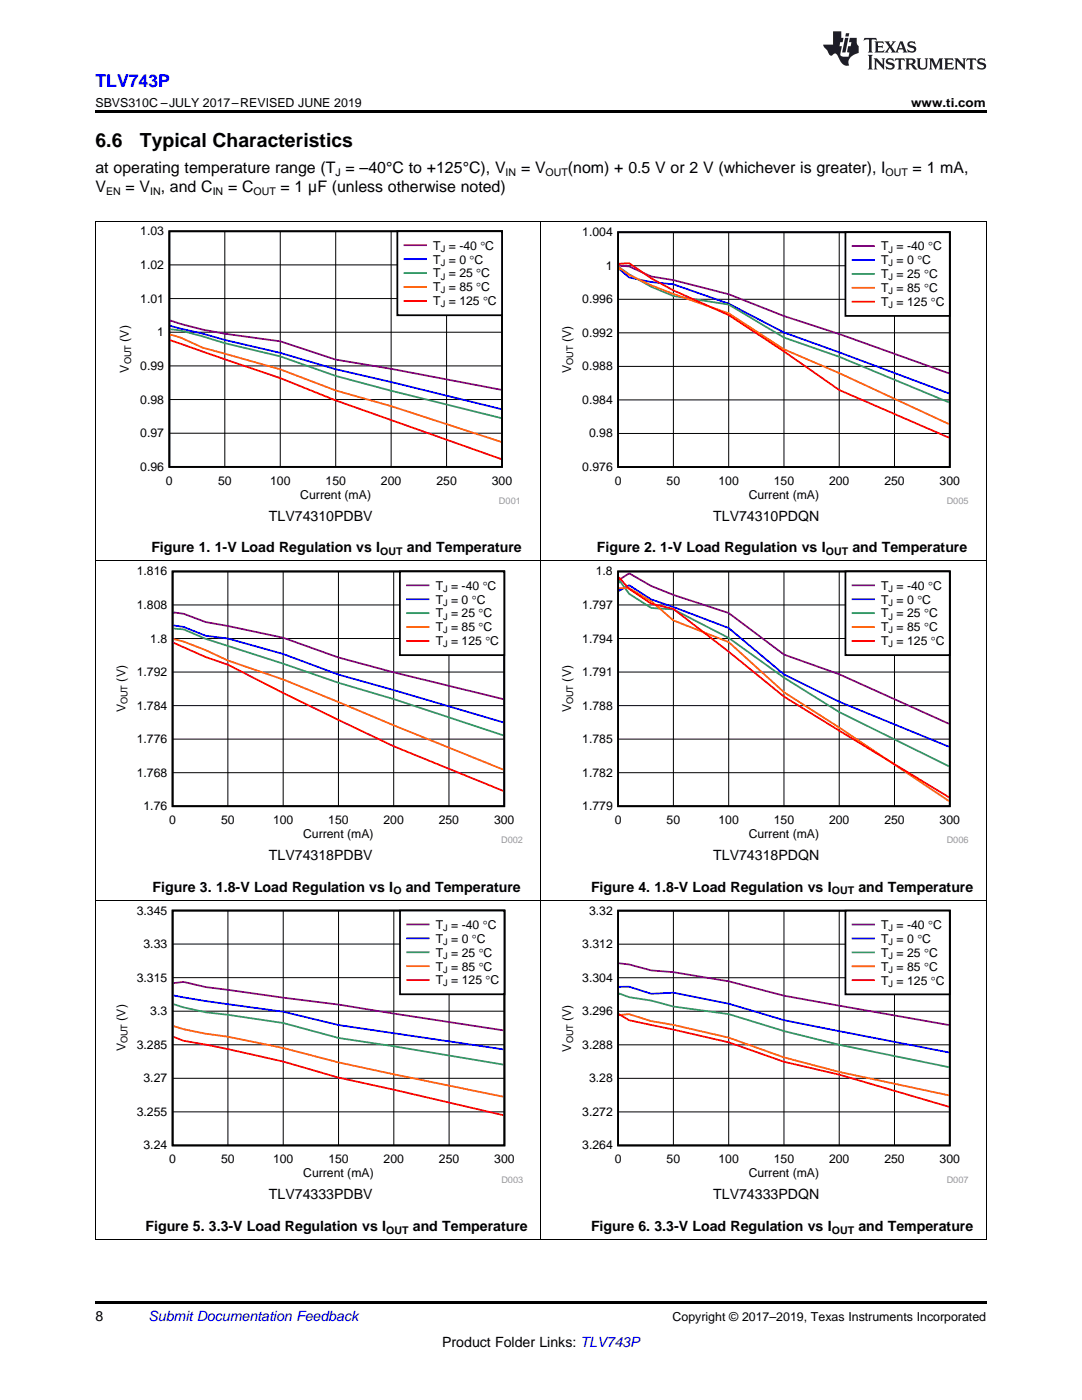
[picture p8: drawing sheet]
<svg xmlns="http://www.w3.org/2000/svg" width="216mm" height="279mm" viewBox="0 0 216 279" stroke-linecap="round" stroke-linejoin="round" font-family="sans-serif">
<path d="M19 259.7h177.8v.5h-177.8z" fill="#000"/>
<path d="M19.1 179.7v67.7M107.9 179.7v67.7M196.8 179.7v67.7M19 247.4h177.8" fill="none" stroke="#000" stroke-width=".2"/>
<path d="M22.7 180.7h81.6v55.3h-81.6z" fill-rule="evenodd" fill="#fff"/>
<path d="M34.4 181.7h66.3v46.9h-66.3z" fill="none" stroke="#000" stroke-width=".35"/>
<path d="M34.4 195.1h66.3M34.4 188.4h66.3M45.5 181.7v46.9M56.5 181.7v46.9M67.6 181.7v46.9M78.6 181.7v46.9M89.6 181.7v46.9M34.4 215.2h66.3M34.4 208.5h66.3M34.4 201.8h66.3M34.4 221.9h66.3" fill="none" stroke="#000" stroke-width=".2"/>
<path d="M34.6 196.3l2-.3 4.5 1 26.5 3.5 32.9 5.1" fill="none" stroke="#800080" stroke-width=".35"/>
<path d="M34.6 198.7h.1a288.1 288.1 0 0 0 21.8 3.2l11.1 2.7 32.9 4.8" fill="none" stroke="#00f" stroke-width=".35"/>
<path d="M34.6 200.4a40.2 40.2 0 0 0 10.9 2.1l11 1.7 11.1 2.9 11 1.7 21.9 3.7" fill="none" stroke="#396" stroke-width=".35"/>
<path d="M34.6 204.8a50.3 50.3 0 0 0 10.9 2.1l11 2.2 11.1 2.9 32.9 6.9" fill="none" stroke="#f60" stroke-width=".35"/>
<path d="M34.6 207l2 .7a238.8 238.8 0 0 1 31 7.4l11 2.4 21.9 5.1" fill="none" stroke="#f00" stroke-width=".35"/>
<path d="M79.8 181.7h20.8v16.7h-20.8z" fill-rule="evenodd" fill="#fff"/>
<path d="M79.8 181.7h20.8v16.7h-20.8z" fill="none" stroke="#000" stroke-width=".35"/>
<path d="M81.2 184.5h4.3" fill="none" stroke="#800080" stroke-width=".35"/>
<path d="M81.2 187.3h4.3" fill="none" stroke="#00f" stroke-width=".35"/>
<path d="M81.2 190h4.3" fill="none" stroke="#396" stroke-width=".35"/>
<path d="M81.2 192.8h4.3" fill="none" stroke="#f60" stroke-width=".35"/>
<path d="M81.2 195.6h4.3" fill="none" stroke="#f00" stroke-width=".35"/>
<path d="M111.6 180.8h81.6v55.2h-81.6z" fill-rule="evenodd" fill="#fff"/>
<path d="M123.3 181.7h66.2v46.9h-66.2z" fill="none" stroke="#000" stroke-width=".35"/>
<path d="M123.3 195.1h66.2M123.3 188.4h66.2M134.4 181.7v46.9M145.4 181.7v46.9M156.4 181.7v46.9M167.5 181.7v46.9M178.5 181.7v46.9M123.3 215.2h66.2M123.3 208.5h66.2M123.3 201.8h66.2M123.3 221.9h66.2" fill="none" stroke="#000" stroke-width=".2"/>
<path d="M123.5 192.3l2 .2 4.5 1.2 4.4 .3 11 1.8 11 2.9 32.9 5.9" fill="none" stroke="#800080" stroke-width=".35"/>
<path d="M123.5 196.9h2l4.5 1.4 4.4-.2 11 2.2 11 3.3 32.9 6.4" fill="none" stroke="#00f" stroke-width=".35"/>
<path d="M123.5 198.5l.1-.2 1.9 .7 4.5 .7 4.4 1.2 11 1.5 11 3.4 11.1 2.7 21.8 4.5" fill="none" stroke="#396" stroke-width=".35"/>
<path d="M123.5 202.5l2-.1 4.5 1.4 4.4 .7 11 2.6 11 3.9 11.1 2.9 21.8 4.7" fill="none" stroke="#f60" stroke-width=".35"/>
<path d="M123.5 202.6l.1-.2 1.9 1.2 19.9 4.4 11 3.9 11.1 2.6 21.8 6.4" fill="none" stroke="#f00" stroke-width=".35"/>
<path d="M168.7 181.7h20.8v16.7h-20.8z" fill-rule="evenodd" fill="#fff"/>
<path d="M168.7 181.7h20.8v16.7h-20.8z" fill="none" stroke="#000" stroke-width=".35"/>
<path d="M170.1 184.5h4.3" fill="none" stroke="#800080" stroke-width=".35"/>
<path d="M170.1 187.3h4.3" fill="none" stroke="#00f" stroke-width=".35"/>
<path d="M170.1 190.1h4.3" fill="none" stroke="#396" stroke-width=".35"/>
<path d="M170.1 192.8h4.3" fill="none" stroke="#f60" stroke-width=".35"/>
<path d="M170.1 195.6h4.3" fill="none" stroke="#f00" stroke-width=".35"/>
<path d="M19.1 112v67.7M107.9 112v67.7M196.8 112v67.7M19 179.7h177.8" fill="none" stroke="#000" stroke-width=".2"/>
<path d="M22.7 113.1h81.6v55.2h-81.6z" fill-rule="evenodd" fill="#fff"/>
<path d="M34.4 114h66.2v46.9h-66.2z" fill="none" stroke="#000" stroke-width=".35"/>
<path d="M45.5 114v46.9M56.5 114v46.9M67.5 114v46.9M78.6 114v46.9M89.6 114v46.9M34.4 134.1h66.2M34.4 127.4h66.2M34.4 120.7h66.2M34.4 154.2h66.2M34.4 147.5h66.2M34.4 140.8h66.2" fill="none" stroke="#000" stroke-width=".2"/>
<path d="M34.6 122.5l.1-.3 1.9 .3 4.5 1.7 4.4 .7 11 2.4 11 3.9 11.1 3 21.8 5.3" fill="none" stroke="#800080" stroke-width=".35"/>
<path d="M34.6 124.8l2 .3 4.5 1.8 4.4 .5 11 3.1 11 4.1 11.1 3.1 21.8 6.5" fill="none" stroke="#00f" stroke-width=".35"/>
<path d="M34.6 125.5l2 .1 4.5 1.9 15.4 4.9 11 3.9 11.1 3.2 21.8 7.3" fill="none" stroke="#396" stroke-width=".35"/>
<path d="M34.6 127.6l2 .4 4.5 1.8 4.4 2 11 3.8 22.1 9.2 21.8 8.8" fill="none" stroke="#f60" stroke-width=".35"/>
<path d="M34.6 128.4l.1-.1 6.4 2.8 4.4 1.6 11 5.6 22.1 10.6 21.8 9" fill="none" stroke="#f00" stroke-width=".35"/>
<path d="M79.8 114h20.8v16.7h-20.8z" fill-rule="evenodd" fill="#fff"/>
<path d="M79.8 114h20.8v16.7h-20.8z" fill="none" stroke="#000" stroke-width=".35"/>
<path d="M81.2 116.8h4.3" fill="none" stroke="#800080" stroke-width=".35"/>
<path d="M81.2 119.6h4.3" fill="none" stroke="#00f" stroke-width=".35"/>
<path d="M81.2 122.4h4.3" fill="none" stroke="#396" stroke-width=".35"/>
<path d="M81.2 125.1h4.3" fill="none" stroke="#f60" stroke-width=".35"/>
<path d="M81.2 127.9h4.3" fill="none" stroke="#f00" stroke-width=".35"/>
<path d="M111.6 113.1h81.6v55.2h-81.6z" fill-rule="evenodd" fill="#fff"/>
<path d="M123.3 114h66.2v46.9h-66.2z" fill="none" stroke="#000" stroke-width=".35"/>
<path d="M134.4 114v46.9M145.4 114v46.9M156.4 114v46.9M167.5 114v46.9M178.5 114v46.9M123.3 134.1h66.2M123.3 127.4h66.2M123.3 120.7h66.2M123.3 154.2h66.2M123.3 147.5h66.2M123.3 140.8h66.2" fill="none" stroke="#000" stroke-width=".2"/>
<path d="M123.5 115.6l.1 .1 1.9-1.3 4.5 2.6 4.4 1.7 11 3.6 11 8.3 11.1 4 21.8 9.8" fill="none" stroke="#800080" stroke-width=".35"/>
<path d="M123.5 117.7l.1 .2 1.9-1.1 4.5 2.8 4.4 1.5 11 4.2 11 9.3 11.1 5.4 21.8 9" fill="none" stroke="#00f" stroke-width=".35"/>
<path d="M123.5 116.4l.1-.6 1.9 2.7 4.5 2.8 4.4 .3 11 5.7 11 7.9 11.1 6.9 21.8 10.8" fill="none" stroke="#396" stroke-width=".35"/>
<path d="M123.5 117.4h2l4.5 2.6 4.4 3.8 11 4.3 11 10 11.1 7.1 21.8 14.7" fill="none" stroke="#f60" stroke-width=".35"/>
<path d="M123.5 115.9l.1-.6 1.9 2.2 4.5 3 4.4 1 11 8.6 11 8.9 32.9 20.1" fill="none" stroke="#f00" stroke-width=".35"/>
<path d="M168.7 114h20.8v16.7h-20.8z" fill-rule="evenodd" fill="#fff"/>
<path d="M168.7 114h20.8v16.7h-20.8z" fill="none" stroke="#000" stroke-width=".35"/>
<path d="M170.1 116.8h4.3" fill="none" stroke="#800080" stroke-width=".35"/>
<path d="M170.1 119.6h4.3" fill="none" stroke="#00f" stroke-width=".35"/>
<path d="M170.1 122.4h4.3" fill="none" stroke="#396" stroke-width=".35"/>
<path d="M170.1 125.1h4.3" fill="none" stroke="#f60" stroke-width=".35"/>
<path d="M170.1 127.9h4.3" fill="none" stroke="#f00" stroke-width=".35"/>
<path d="M19.1 44.3v67.7M107.9 44.3v67.7M196.8 44.3v67.7M19 112h177.8" fill="none" stroke="#000" stroke-width=".2"/>
<path d="M23.4 45.2h80.2v55.4h-80.2z" fill-rule="evenodd" fill="#fff"/>
<path d="M33.8 46.2h66.4v47h-66.4z" fill="none" stroke="#000" stroke-width=".35"/>
<path d="M33.8 59.6h66.4M33.8 52.9h66.4M44.9 46.2v47M55.9 46.2v47M67 46.2v47M78 46.2v47M89.1 46.2v47M33.8 79.7h66.4M33.8 73h66.4M33.8 66.3h66.4M33.8 86.5h66.4" fill="none" stroke="#000" stroke-width=".2"/>
<path d="M34 64.1v-.1l2 .6 4.4 1.2 4.5 .8 11 1.5 11.1 3.7 11 1.8 22 4.2" fill="none" stroke="#800080" stroke-width=".35"/>
<path d="M34 65.1v-.1l6.4 1.6 4.5 1.2 11 2.6 11.1 3.3 11 2.5 22 5.4" fill="none" stroke="#00f" stroke-width=".35"/>
<path d="M34 65.8l2 .1 8.9 2.6 11 2.6 11.1 3.9 11 3 22 5.4" fill="none" stroke="#396" stroke-width=".35"/>
<path d="M34 67v-.2l2 .6 4.4 2 15.5 4.3 11.1 4.2 11 3.2 22 7.1" fill="none" stroke="#f60" stroke-width=".35"/>
<path d="M34 68l2 .6 19.9 6.9 11.1 4.4 33 11.7" fill="none" stroke="#f00" stroke-width=".35"/>
<path d="M79.3 46.2h20.9v16.7h-20.9z" fill-rule="evenodd" fill="#fff"/>
<path d="M79.3 46.2h20.9v16.7h-20.9z" fill="none" stroke="#000" stroke-width=".35"/>
<path d="M80.7 48.9h4.3" fill="none" stroke="#800080" stroke-width=".35"/>
<path d="M80.7 51.7h4.3" fill="none" stroke="#00f" stroke-width=".35"/>
<path d="M80.7 54.5h4.3" fill="none" stroke="#396" stroke-width=".35"/>
<path d="M80.7 57.3h4.3" fill="none" stroke="#f60" stroke-width=".35"/>
<path d="M80.7 60.1h4.3" fill="none" stroke="#f00" stroke-width=".35"/>
<path d="M111.6 45.4h81.6v55.2h-81.6z" fill-rule="evenodd" fill="#fff"/>
<path d="M123.3 46.3h66.2v46.9h-66.2z" fill="none" stroke="#000" stroke-width=".35"/>
<path d="M123.3 59.7h66.2M123.3 53h66.2M134.4 46.3v46.9M145.4 46.3v46.9M156.4 46.3v46.9M167.5 46.3v46.9M178.5 46.3v46.9M123.3 79.8h66.2M123.3 73.1h66.2M123.3 66.4h66.2M123.3 86.5h66.2" fill="none" stroke="#000" stroke-width=".2"/>
<path d="M123.5 52.8l.1 .2 1.9 .2 4.5 2 4.4 .7 11 2.8 11 4.4 11.1 3.6 21.8 7.8" fill="none" stroke="#800080" stroke-width=".35"/>
<path d="M123.5 53.7l2 1.7 4.5 .9 4.4 .4 11 3.9 11 5.8 11.1 3.9 21.8 8.2" fill="none" stroke="#00f" stroke-width=".35"/>
<path d="M123.5 53.7l.1-.4 1.9 1.5 4.5 2.4 4.4 1.9 11 1.7 11 6.6 11.1 3.8 21.8 9.1" fill="none" stroke="#396" stroke-width=".35"/>
<path d="M123.5 53.9l.1-.5 1.9 1.5 4.5 2.1 4.4 1.7 11 3.8 11 7.2 11.1 4.8 21.8 10.1" fill="none" stroke="#f60" stroke-width=".35"/>
<path d="M123.5 53l.1-.4 1.9-.1 4.5 3.1 4.4 2.3 11 5 11 7.2 11.1 7.7 21.8 9.5" fill="none" stroke="#f00" stroke-width=".35"/>
<path d="M168.7 46.3h20.8v16.7h-20.8z" fill-rule="evenodd" fill="#fff"/>
<path d="M168.7 46.3h20.8v16.7h-20.8z" fill="none" stroke="#000" stroke-width=".35"/>
<path d="M170.1 49.1h4.3" fill="none" stroke="#800080" stroke-width=".35"/>
<path d="M170.1 51.9h4.3" fill="none" stroke="#00f" stroke-width=".35"/>
<path d="M170.1 54.7h4.3" fill="none" stroke="#396" stroke-width=".35"/>
<path d="M170.1 57.4h4.3" fill="none" stroke="#f60" stroke-width=".35"/>
<path d="M170.1 60.2h4.3" fill="none" stroke="#f00" stroke-width=".35"/>
<path d="M19 44.3h177.8" fill="none" stroke="#000" stroke-width=".2"/>
<path d="M19 22h177.8v.5h-177.8z" fill="#000"/>
<g fill="#231f20">
<path d="M172.5 7.6l-.1 .5 .4-.2h.6v.1v2.1l-.2 .4h.9l-.2-.4v-2.1l.1-.1h.5l.5 .2-.2-.5zM174.5 8.3l.2 .3v1.5l-.2 .4h1.8l.2-.6a1.04 1.04 0 0 1-1.3 .2v-.7h.6l.3 .2v-.6l-.3 .2h-.6v-.6l.8-.1 .4 .3-.2-.5zM176.5 8.3l.9 1.1-.9 1.1h.8l-.2-.2 .4-.7 .5 .7-.2 .2h1.5l-.2-.2 .2-.4h.9l.1 .4-.2 .2h1l-.3-.3-.7-1.9h-.5l-.9 2-.8-1 .9-1h-.8l.1 .3-.4 .5-.3-.6 .1-.2zM179.7 8.6l.4 1h-.7zM181.3 8.4a.63 .63 0 0 0-.2 .7 .63 .63 0 0 0 .6 .4l.6 .2 .1 .2a.75 .75 0 0 1-.7 .4 .75 .75 0 0 1-.6-.5l.1 .7 .1-.1a1.11 1.11 0 0 0 1.5-.6 1.13 1.13 0 0 0-1.2-.8l-.1-.4a1.04 1.04 0 0 1 1.2 .2l-.2-.5-.2 .1-.4-.2zM173.2 10.9l.2 .4v2.2l-.2 .4h1l-.3-.4v-2.2l.3-.4zM174.3 11.6l.3 .4v1.5l-.3 .4h.8l-.2-.4v-1.3l1.5 1.7v-1.9l.2-.4h-.7l.2 .4v.9l-1.1-1.3zM177 11.8a.62 .62 0 0 0-.2 .7 .62 .62 0 0 0 .6 .4l.6 .1 .1 .3a.76 .76 0 0 1-.7 .3 .76 .76 0 0 1-.7-.4l.2 .7 .1-.1a1.11 1.11 0 0 0 1.5-.6 1.13 1.13 0 0 0-1.2-.8l-.1-.4a1.04 1.04 0 0 1 1.2 .2l-.2-.6-.2 .1-.5-.1zM178.7 11.6l-.2 .6a.61 .61 0 0 1 .8-.3v1.6l-.2 .4h.9l-.2-.4v-1.6a.63 .63 0 0 1 .7 .3l-.1-.6zM180.6 11.6l.3 .4v1.5l-.3 .4h1l-.2-.2-.1-.8 .6 .2a.76 .76 0 0 0 1.2 .7l-1-1a.58 .58 0 0 0 .6-.5 .58 .58 0 0 0-.5-.6zM181.4 11.9h.1a.45 .45 0 0 1 .5 .1 .45 .45 0 0 1 .1 .5l-.8 .2zM182.9 11.6l.2 .2a2.17 2.17 0 0 0 .3 1.9 .99 .99 0 0 0 1.6-.6v-1.1l.2-.4h-.7l.2 .2a1.92 1.92 0 0 1-.2 1.8 .6 .6 0 0 1-.9-.5v-1.1l.2-.4zM185.4 11.6l.2 .4v1.5l-.2 .4h.7l-.2-.4v-1.4l.8 1.8 .8-1.8v1.4l-.2 .4h.9l-.2-.4v-1.5l.2-.4h-.8l-.6 1.5-.6-1.5zM188.4 11.6l.2 .4v1.5l-.2 .4h1.8l.1-.6a1.04 1.04 0 0 1-1.2 .1v-.6h.5l.4 .2v-.6l-.4 .2h-.5v-.7h.8l.3 .3-.1-.6zM190.5 11.6l.2 .4v1.5l-.2 .4h.7l-.2-.4v-1.3l1.5 1.7v-1.9l.2-.4h-.7l.2 .4v.9l-1.1-1.3zM192.9 11.6l-.1 .6a.61 .61 0 0 1 .7-.3l.1 1.6-.3 .4h1l-.3-.4 .1-1.6a.63 .63 0 0 1 .7 .3l-.1-.6zM195.2 11.8a.62 .62 0 0 0-.2 .7 .62 .62 0 0 0 .6 .4l.6 .1 .1 .3a.76 .76 0 0 1-.7 .3 .76 .76 0 0 1-.6-.4l.1 .7 .1-.1a1.11 1.11 0 0 0 1.6-.6 1.13 1.13 0 0 0-1.3-.8l-.1-.4a1.04 1.04 0 0 1 1.2 .2l-.1-.6-.2 .1-.5-.1z"/>
<path d="M166.2 6.3v2.6h-1.9v.4l.8 .9a.91 .91 0 0 0 1 .8 .56 .56 0 0 1 .5-.3 .56 .56 0 0 1 .5 .3l.4 .8a1.53 1.53 0 0 0 1.9 1.2 1.54 1.54 0 0 1 1-2.1l.9-.3v-1.4a1.52 1.52 0 0 1-.4-1.6h-1.3l-.2 .8h.5l-.2 .8h-.5l-.1 1v.2l.4 .1-.2 .8a1.93 1.93 0 0 1-1.6-.3l.3-1.8h-.5l.2-.8h.4l.2-.8h-.4v-1.3zM168.6 7.6l-.6 2.9h.7l.6-2.9zM168.8 6.6l-.1 .7h.6l.2-.7z"/>
</g>
<g font-size="3.9">
<text x="19" y="29.3">6.6</text>
<text x="27.9" y="29.3">Typical Characteristics</text>
</g>
<text font-size="3.5" fill="#00f" x="19" y="17.3">TLV743P</text>
<g font-size="3.2">
<text x="19" y="34.4">at operating temperature range (T = –40°C to +125°C), V</text>
<text x="104" y="34.4">= V</text>
<text x="113.3" y="34.4">(nom) + 0.5 V or 2 V (whichever is greater), I</text>
<text x="182.1" y="34.4">= 1 mA,</text>
<text x="19" y="38.3">V</text>
<text x="25" y="38.3">= V , and C</text>
<text x="45.5" y="38.3">= C</text>
<text x="56" y="38.3">= 1 µF (unless otherwise noted)</text>
</g>
<g font-size="2.8">
<text x="53.7" y="103.9">TLV74310PDBV</text>
<text x="142.3" y="103.9">TLV74310PDQN</text>
<text x="30.2" y="110.2">Figure 1. 1-V Load Regulation vs I</text>
<text x="81.2" y="110.2">and Temperature</text>
<text x="119.1" y="110.2">Figure 2. 1-V Load Regulation vs I</text>
<text x="170.1" y="110.2">and Temperature</text>
<text x="53.7" y="171.6">TLV74318PDBV</text>
<text x="142.3" y="171.6">TLV74318PDQN</text>
<text x="30.4" y="177.9">Figure 3. 1.8-V Load Regulation vs I</text>
<text x="81" y="177.9">and Temperature</text>
<text x="117.9" y="177.9">Figure 4. 1.8-V Load Regulation vs I</text>
<text x="171.3" y="177.9">and Temperature</text>
<text x="53.7" y="239.3">TLV74333PDBV</text>
<text x="142.3" y="239.3">TLV74333PDQN</text>
<text x="29" y="245.6">Figure 5. 3.3-V Load Regulation vs I</text>
<text x="82.4" y="245.6">and Temperature</text>
<text x="117.9" y="245.6">Figure 6. 3.3-V Load Regulation vs I</text>
<text x="171.3" y="245.6">and Temperature</text>
<text x="19" y="263.6">8</text>
<text x="88.2" y="268.9">Product Folder Links: TLV743P</text>
</g>
<text font-size="2.8" fill="#0000c8" x="29.6" y="263.6">Submit Documentation Feedback</text>
<g font-size="2.5">
<text x="19" y="21.4">SBVS310C –JULY 2017–REVISED JUNE 2019</text>
<text x="181.8" y="21.4">www.ti.com</text>
<text x="134.2" y="263.6">Copyright © 2017–2019, Texas Instruments Incorporated</text>
</g>
<g font-size="2.4">
<text x="28" y="47">1.03</text>
<text x="116.2" y="47.1">1.004</text>
<text x="28" y="53.7">1.02</text>
<text x="86.4" y="49.8">T</text>
<text x="86.4" y="52.6">T</text>
<text x="89.5" y="49.8">= -40 qC</text>
<text x="89.5" y="52.6">= 0 qC</text>
<text x="120.9" y="53.8">1</text>
<text x="175.8" y="50">T</text>
<text x="175.8" y="52.8">T</text>
<text x="178.9" y="50">= -40 qC</text>
<text x="178.9" y="52.8">= 0 qC</text>
<text x="86.4" y="55.4">T</text>
<text x="86.4" y="58.2">T</text>
<text x="89.5" y="55.4">= 25 qC</text>
<text x="89.5" y="58.2">= 85 qC</text>
<text x="175.8" y="55.5">T</text>
<text x="175.8" y="58.3">T</text>
<text x="178.9" y="55.5">= 25 qC</text>
<text x="178.9" y="58.3">= 85 qC</text>
<text x="28" y="60.4">1.01</text>
<text x="86.4" y="60.9">T</text>
<text x="89.5" y="60.9">= 125 qC</text>
<text x="116.2" y="60.5">0.996</text>
<text x="175.8" y="61.1">T</text>
<text x="178.9" y="61.1">= 125 qC</text>
<text x="25.7" y="68.2" transform="rotate(-90 25.7 68.2)">(V)</text>
<text x="31.4" y="67.1">1</text>
<text x="113.9" y="68.3" transform="rotate(-90 113.9 68.3)">(V)</text>
<text x="116.2" y="67.2">0.992</text>
<text x="25.7" y="74.4" transform="rotate(-90 25.7 74.4)">V</text>
<text x="28" y="73.8">0.99</text>
<text x="113.9" y="74.5" transform="rotate(-90 113.9 74.5)">V</text>
<text x="116.2" y="73.9">0.988</text>
<text x="28" y="80.5">0.98</text>
<text x="116.2" y="80.6">0.984</text>
<text x="28" y="87.3">0.97</text>
<text x="117.5" y="87.3">0.98</text>
<text x="28" y="94">0.96</text>
<text x="116.2" y="94">0.976</text>
<text x="33.1" y="96.8">0</text>
<text x="43.5" y="96.8">50</text>
<text x="53.9" y="96.8">100</text>
<text x="59.9" y="99.5">Current (mA)</text>
<text x="65" y="96.8">150</text>
<text x="76" y="96.8">200</text>
<text x="87.1" y="96.8">250</text>
<text x="98.1" y="96.8">300</text>
<text x="122.7" y="96.8">0</text>
<text x="133" y="96.8">50</text>
<text x="143.4" y="96.8">100</text>
<text x="149.4" y="99.5">Current (mA)</text>
<text x="154.4" y="96.8">150</text>
<text x="165.4" y="96.8">200</text>
<text x="176.5" y="96.8">250</text>
<text x="187.5" y="96.8">300</text>
<text x="27.3" y="114.8">1.816</text>
<text x="86.9" y="117.7">T</text>
<text x="90" y="117.7">= -40 qC</text>
<text x="118.9" y="114.8">1.8</text>
<text x="175.8" y="117.7">T</text>
<text x="178.9" y="117.7">= -40 qC</text>
<text x="27.3" y="121.5">1.808</text>
<text x="86.9" y="120.5">T</text>
<text x="86.9" y="123.2">T</text>
<text x="90" y="120.5">= 0 qC</text>
<text x="90" y="123.2">= 25 qC</text>
<text x="116.2" y="121.5">1.797</text>
<text x="175.8" y="120.5">T</text>
<text x="175.8" y="123.2">T</text>
<text x="178.9" y="120.5">= 0 qC</text>
<text x="178.9" y="123.2">= 25 qC</text>
<text x="30" y="128.2">1.8</text>
<text x="86.9" y="126">T</text>
<text x="86.9" y="128.8">T</text>
<text x="90" y="126">= 85 qC</text>
<text x="90" y="128.8">= 125 qC</text>
<text x="116.2" y="128.2">1.794</text>
<text x="175.8" y="126">T</text>
<text x="175.8" y="128.8">T</text>
<text x="178.9" y="126">= 85 qC</text>
<text x="178.9" y="128.8">= 125 qC</text>
<text x="25" y="136" transform="rotate(-90 25 136)">(V)</text>
<text x="27.3" y="134.9">1.792</text>
<text x="113.9" y="136" transform="rotate(-90 113.9 136)">(V)</text>
<text x="116.2" y="134.9">1.791</text>
<text x="25" y="142.2" transform="rotate(-90 25 142.2)">V</text>
<text x="27.3" y="141.6">1.784</text>
<text x="113.9" y="142.2" transform="rotate(-90 113.9 142.2)">V</text>
<text x="116.2" y="141.6">1.788</text>
<text x="27.3" y="148.3">1.776</text>
<text x="116.2" y="148.3">1.785</text>
<text x="27.3" y="155">1.768</text>
<text x="116.2" y="155">1.782</text>
<text x="28.6" y="161.7">1.76</text>
<text x="116.2" y="161.7">1.779</text>
<text x="33.8" y="164.5">0</text>
<text x="44.1" y="164.5">50</text>
<text x="54.5" y="164.5">100</text>
<text x="60.5" y="167.2">Current (mA)</text>
<text x="65.5" y="164.5">150</text>
<text x="76.5" y="164.5">200</text>
<text x="87.6" y="164.5">250</text>
<text x="98.6" y="164.5">300</text>
<text x="122.7" y="164.5">0</text>
<text x="133" y="164.5">50</text>
<text x="143.4" y="164.5">100</text>
<text x="149.4" y="167.2">Current (mA)</text>
<text x="154.4" y="164.5">150</text>
<text x="165.4" y="164.5">200</text>
<text x="176.5" y="164.5">250</text>
<text x="187.5" y="164.5">300</text>
<text x="27.3" y="182.5">3.345</text>
<text x="87" y="185.4">T</text>
<text x="90" y="185.4">= -40 qC</text>
<text x="117.5" y="182.5">3.32</text>
<text x="175.8" y="185.4">T</text>
<text x="178.9" y="185.4">= -40 qC</text>
<text x="28.6" y="189.2">3.33</text>
<text x="87" y="188.1">T</text>
<text x="87" y="190.9">T</text>
<text x="90" y="188.1">= 0 qC</text>
<text x="90" y="190.9">= 25 qC</text>
<text x="116.2" y="189.2">3.312</text>
<text x="175.8" y="188.2">T</text>
<text x="175.8" y="190.9">T</text>
<text x="178.9" y="188.2">= 0 qC</text>
<text x="178.9" y="190.9">= 25 qC</text>
<text x="27.3" y="195.9">3.315</text>
<text x="87" y="193.7">T</text>
<text x="87" y="196.5">T</text>
<text x="90" y="193.7">= 85 qC</text>
<text x="90" y="196.5">= 125 qC</text>
<text x="116.2" y="195.9">3.304</text>
<text x="175.8" y="193.7">T</text>
<text x="175.8" y="196.5">T</text>
<text x="178.9" y="193.7">= 85 qC</text>
<text x="178.9" y="196.5">= 125 qC</text>
<text x="25" y="203.7" transform="rotate(-90 25 203.7)">(V)</text>
<text x="30" y="202.6">3.3</text>
<text x="113.9" y="203.7" transform="rotate(-90 113.9 203.7)">(V)</text>
<text x="116.2" y="202.6">3.296</text>
<text x="25" y="209.8" transform="rotate(-90 25 209.8)">V</text>
<text x="27.3" y="209.3">3.285</text>
<text x="113.9" y="209.9" transform="rotate(-90 113.9 209.9)">V</text>
<text x="116.2" y="209.3">3.288</text>
<text x="28.6" y="216">3.27</text>
<text x="117.5" y="216">3.28</text>
<text x="27.3" y="222.7">3.255</text>
<text x="116.2" y="222.7">3.272</text>
<text x="28.6" y="229.4">3.24</text>
<text x="33.8" y="232.2">0</text>
<text x="44.1" y="232.2">50</text>
<text x="54.5" y="232.2">100</text>
<text x="65.5" y="232.2">150</text>
<text x="76.6" y="232.2">200</text>
<text x="87.6" y="232.2">250</text>
<text x="98.6" y="232.2">300</text>
<text x="116.2" y="229.4">3.264</text>
<text x="122.7" y="232.2">0</text>
<text x="133" y="232.2">50</text>
<text x="143.4" y="232.2">100</text>
<text x="154.4" y="232.2">150</text>
<text x="165.4" y="232.2">200</text>
<text x="176.5" y="232.2">250</text>
<text x="187.5" y="232.2">300</text>
<text x="60.5" y="234.9">Current (mA)</text>
<text x="149.4" y="234.9">Current (mA)</text>
</g>
<g font-size="2.1">
<text x="67" y="35.1">J</text>
<text x="100.9" y="35.1">IN</text>
<text x="108.9" y="35.1">OUT</text>
<text x="176.7" y="35.1">OUT</text>
<text x="21.2" y="38.9">EN</text>
<text x="30" y="38.9">IN</text>
<text x="42.4" y="38.9">IN</text>
<text x="50.6" y="38.9">OUT</text>
<text x="75.9" y="110.8">OUT</text>
<text x="164.8" y="110.8">OUT</text>
<text x="78.5" y="178.5">O</text>
<text x="166" y="178.5">OUT</text>
<text x="77.1" y="246.2">OUT</text>
<text x="166" y="246.2">OUT</text>
</g>
<g font-size="1.8">
<text x="87.9" y="50.2">J</text>
<text x="87.9" y="53">J</text>
<text x="177.3" y="50.4">J</text>
<text x="177.3" y="53.2">J</text>
<text x="87.9" y="55.8">J</text>
<text x="87.9" y="58.6">J</text>
<text x="177.3" y="55.9">J</text>
<text x="177.3" y="58.7">J</text>
<text x="87.9" y="61.4">J</text>
<text x="177.3" y="61.5">J</text>
<text x="26.1" y="72.7" transform="rotate(-90 26.1 72.7)">OUT</text>
<text x="114.4" y="72.8" transform="rotate(-90 114.4 72.8)">OUT</text>
<text x="88.4" y="118.1">J</text>
<text x="177.3" y="118.1">J</text>
<text x="88.4" y="120.9">J</text>
<text x="88.4" y="123.6">J</text>
<text x="177.3" y="120.9">J</text>
<text x="177.3" y="123.6">J</text>
<text x="88.4" y="126.4">J</text>
<text x="88.4" y="129.2">J</text>
<text x="177.3" y="126.4">J</text>
<text x="177.3" y="129.2">J</text>
<text x="25.5" y="140.5" transform="rotate(-90 25.5 140.5)">OUT</text>
<text x="114.4" y="140.5" transform="rotate(-90 114.4 140.5)">OUT</text>
<text x="88.4" y="185.8">J</text>
<text x="177.3" y="185.8">J</text>
<text x="88.4" y="188.5">J</text>
<text x="88.4" y="191.3">J</text>
<text x="177.3" y="188.6">J</text>
<text x="177.3" y="191.3">J</text>
<text x="88.4" y="194.1">J</text>
<text x="88.4" y="196.9">J</text>
<text x="177.3" y="194.1">J</text>
<text x="177.3" y="196.9">J</text>
<text x="25.5" y="208.2" transform="rotate(-90 25.5 208.2)">OUT</text>
<text x="114.4" y="208.2" transform="rotate(-90 114.4 208.2)">OUT</text>
</g>
<g font-size="1.8" fill="#999">
<text x="99.6" y="100.6">D001</text>
<text x="188.9" y="100.6">D005</text>
<text x="100" y="168.3">D002</text>
<text x="188.9" y="168.3">D006</text>
<text x="100" y="236">D003</text>
<text x="188.9" y="236">D007</text>
</g>
</svg>
